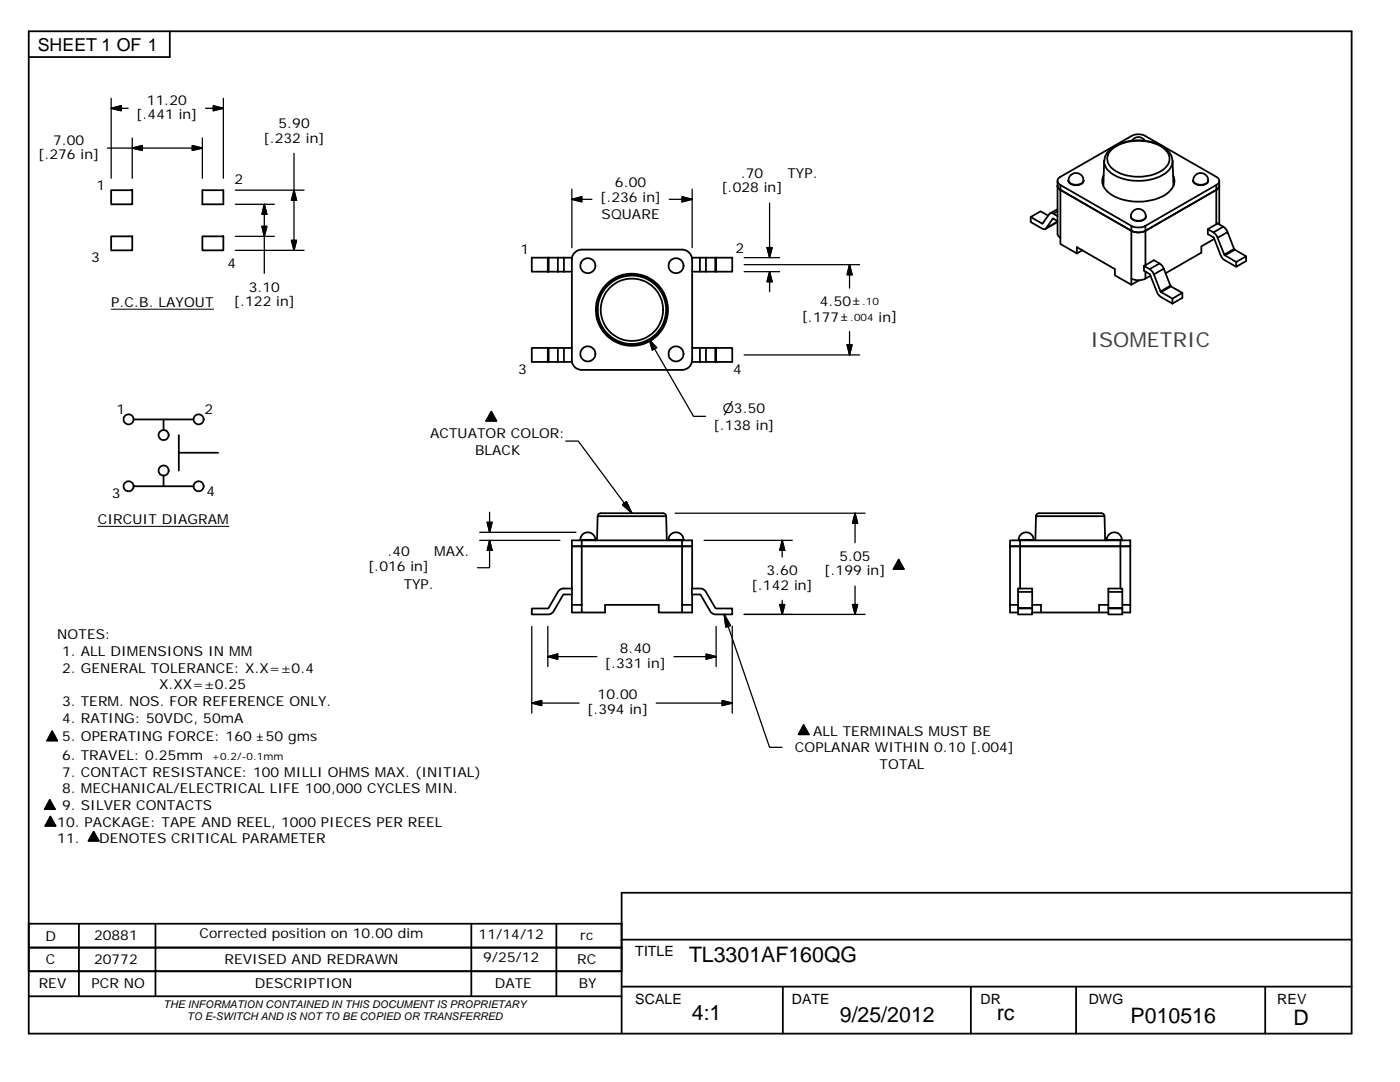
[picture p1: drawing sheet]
<svg xmlns="http://www.w3.org/2000/svg" width="279mm" height="216mm" viewBox="0 0 279 216" stroke-linecap="round" stroke-linejoin="round" font-family="sans-serif">
<g fill="none" stroke="#000" stroke-width=".36">
<path d="M5.7 6.2h264v200h-264zM33.9 6.2v5.2h-28.2M22.2 38h4.2v2.8h-4.2zM40.4 38h4.2v2.8h-4.2zM211.1 37.1l.1 .5 .4 .3 14.2 8.2M211.1 36.1v10.5l.1 .5 .4 .4M211.6 36.9a.86 .86 0 0 1-.6-.8 .86 .86 0 0 1 .6-.8l14.2-8.1a2.9 2.9 0 0 1 2.8 0l14.1 8.1a.85 .85 0 0 1 .6 .8 .85 .85 0 0 1-.6 .8v1l.5-.5 .1-.3-.1 .3-.5 .5M211.6 36.9v10.6M211.6 36.9l14.2 8.2M213.2 36a1.84 1.84 0 0 0 2.8 .5l.2-.5M213.2 36a1.5 1.5 0 0 1 1.5-1.5 1.5 1.5 0 0 1 1.5 1.5M213.2 36a1.67 1.67 0 0 0 2.6 .7l.3-.3 .1-.4"/>
<path d="M220.2 36l-.2 .6M220.3 34.9a2.95 2.95 0 0 0 1.4 3.9 10.9 10.9 0 0 0 11.3-.3 2.76 2.76 0 0 0 1.1-3.6M220.4 32.1a3.7 3.7 0 0 0 2.6 3.2 10.2 10.2 0 0 0 10-1.1l.8-1 .2-1.1M220.4 32.1a4.8 4.8 0 0 1 4.3-3.8 9.9 9.9 0 0 1 8 1.4l.7 .7 .4 .8 .2 .9 .2 5M220.4 32.1l-.2 5M221.7 30a8.8 8.8 0 0 1 11 0 2.45 2.45 0 0 1-.7 4 9.1 9.1 0 0 1-10.3-.6 2.31 2.31 0 0 1 0-3.4zM225.9 28.1a1.49 1.49 0 0 1 2.6 0M234.1 36l.2 .6M238.1 36a1.82 1.82 0 0 0 2.8 .5l.2-.5M238.1 36a1.5 1.5 0 0 1 1.5-1.5 1.5 1.5 0 0 1 1.5 1.5M238.1 36a1.67 1.67 0 0 0 2.6 .7l.3-.3 .1-.4M242.7 37.9v6.8"/>
<path d="M242.7 36.9l-14.1 8.2M242.7 37.9l-14.1 8.2M243.3 36.1v8.7M22.2 47.2h4.2v2.8h-4.2zM40.4 47.2h4.2v2.8h-4.2zM109.3 54.2h.2M109.3 51.4h.2M109.3 51.4v2.8M109.3 51.4h-3.2v2.8h3.2M109.5 51.4h1.8M109.5 51.4v2.8M109.5 54.2h1.8"/>
<path d="M111.3 54.2h1.2M111.3 51.4h1.2M111.3 51.4v2.8M112.5 51.4h1.7M112.5 54.2h1.6M112.5 51.4v2.8M114.6 50.5l.5-.4 1-.3h20a2.08 2.08 0 0 1 2 2v20a2.01 2.01 0 0 1-2 2h-20a1.93 1.93 0 0 1-2-2v-20l.1-.7zM138.1 51.4h1.6M140.9 51.4h-1.2v2.8h-1.6M142.7 51.4h-1.8v2.8h-1.2M142.7 54.2h.2v-2.8h3.2v2.8h-3.2M142.9 51.4h-.2v2.8h-1.8"/>
<path d="M205.7 43.3l2.2 1.3 .3-.1M209.2 43l-1.5-.8-2 1.1v1l2.4 1.4h.5l.2-.2M210.1 43.6l-1.3 1.9 2-1.1-2.1 1.3M210.2 43.6l.9 .5M210.2 42.7l.9 .4M211 44.1l-.2 .3M211.1 41.7l-1.6 .9M211.1 42.2l-.9 .5-.3-.2-.4 .1-1.4 2h-.2M211.6 47.5v1.2l3.3 1.9M214.9 50.6v-1.3l7.6 4.4v1.2l3.3 1.9M216 50l-1.1 .6M225.7 43.2a1.81 1.81 0 0 0 2.7 .5l.3-.5"/>
<path d="M225.7 43.2a1.5 1.5 0 0 1 1.5-1.5 1.5 1.5 0 0 1 1.5 1.5M225.7 43.2a1.52 1.52 0 0 0 2.1 .9l.6-.4 .3-.5M225.8 55.6v1.2M225.8 46.1a3.2 3.2 0 0 0 2.8 0M225.8 45.1a3.2 3.2 0 0 0 2.8 0v1a3.2 3.2 0 0 1-2.8 0zM225.8 46.1v9.5a3.1 3.1 0 0 0 2.8 0M227.4 55.9l-1.6 .9M228.3 53.1l1.1 .6M228.3 53.1v.9l1.2 .8 1.6 3.9 .6 .6 2.3 1.3M228.6 46.1v6.8M228.6 54.2v1.4M228.6 52.9l-.3 .2"/>
<path d="M229.4 53.7l.7 .6 .2 .5M229.6 55l-1 .6M230.3 54.8l1.3 3.3M231.4 52.6l.5 .4 .4 .6M231.4 52.6l-2 1.1M231.4 52.6l-1.1-.7-1.7 1M231.6 58.1l.1 .2M231.7 58.3l2.3 1.3M232.3 53.6l1.3 3.4M232.3 53.6l-2 1.2M233.6 57l-2 1.1M233.6 57l.1 .2"/>
<path d="M233.7 57.2l-2 1.1M233.7 57.2l2.3 1.2M234 59.6v1M236 58.4l-2 1.2M236 58.4v1l-2 1.2M241 45.7l1.2 .7 1.9-1.2 .4 .3 .5 .8M242.2 46.4l.6 .6 .2 .5 2-1.2 1.3 3.4M242.3 47.7l-2.5 1.5v1.2l-7.2 4.1M242.7 44.7l.3-.1 1.1 .6M242.7 44.7l-1.7 1v1l1.3 .8 1.6 4 2.8 1.7M243 47.5l1.3 3.3 2-1.1 .1 .1M244.3 50.8l.2 .1 1.9-1.1 2.3 1.3"/>
<path d="M244.5 50.9l2.2 1.4 2-1.2v1l-2 1.1v-.9M109.3 69.4h-3.2v2.8h3.2v-2.8h.2M111.3 69.4h-1.8v2.8h-.2M112.5 69.4h-1.2v2.8h-1.8M112.5 72.2h1.7M114.1 69.4h-1.6v2.8h-1.2M138.1 72.2h1.6M138.1 69.4h1.6M139.7 69.4v2.8M139.7 69.4h1.2M139.7 72.2h1.2M140.9 72.2h1.8"/>
<path d="M140.9 69.4h1.8M140.9 69.4v2.8M142.7 69.4v2.8M142.7 69.4h.2M142.7 72.2h.2M142.9 69.4h3.2v2.8h-3.2M142.9 69.4v2.8M26.7 97a1 1 0 0 0-1.4-.9 1 1 0 0 0-.3 1.6 1 1 0 0 0 1.6-.4l.1-.3h11.9M26.7 83.7a1.01 1.01 0 0 0-1.4-1 1.01 1.01 0 0 0-.3 1.7 1.01 1.01 0 0 0 1.6-.5l.1-.2h11.9M32.6 83.7v2.1M32.6 94.9v2.1M35.7 90.3h7.9"/>
<path d="M35.7 86.8v7.1M98 82.1l1.1 1.9h-2.1zM114.2 117.4h-1.9l-.5 .2-.5 .5-1.9 3.3h-3.3v1.2l3.7-.1 .6-.4 2-3.5h1.8M115.8 107.7v.1M115.8 107.7h3M115.8 107.7a1.5 1.5 0 0 1 1.5-1.5 1.5 1.5 0 0 1 1.5 1.5M116.1 107.8h-2v1.2h2M116.1 107.8v12.9M116.1 109h20M116.1 107.8h20M116.1 109h-2v13.2h2M118.8 107.7v.1"/>
<path d="M119.3 103a1.06 1.06 0 0 1 1.3-.6h11.2a.9 .9 0 0 1 1.1 .6l.2 4.8M119.3 103h13.6M119.3 103l-.2 4.8M133.4 107.7h3M133.4 107.7a1.49 1.49 0 0 1 1.5-1.5 1.49 1.49 0 0 1 1.5 1.5M133.4 107.7v.1M136.1 107.8h2v1.2h-2zM136.1 109v11.7h2M136.1 109h2v8.4M136.4 107.7v.1M138.1 117.4h1.8l.5 .2 .5 .5 1.9 3.3h3.3v1.2h-3.4l-.5-.2-.4-.3-2-3.5h-1.7zM138.1 118.6v3.6h-2"/>
<path d="M179.3 111.7l1.1 1.8h-2.1zM201.6 107.8h2v1.2h-2zM203.2 118.1v-.7h2.8v.7M203.2 118.1v3.2M203.2 118.1h2.8M203.3 107.7v.1M203.3 107.7h3M203.3 107.7a1.5 1.5 0 0 1 1.5-1.5 1.5 1.5 0 0 1 1.5 1.5M203.6 109h20M203.6 109h-2v11.7h1.6M203.6 109v8.4M203.6 107.8h20"/>
<path d="M206 118.1v3.2M206.3 107.7v.1M206.8 103a1.06 1.06 0 0 1 1.3-.6h11.2a.9 .9 0 0 1 1.1 .6l.2 4.8M206.8 103h13.6M206.8 103l-.2 4.8M220.9 107.7h3M220.9 107.7a1.5 1.5 0 0 1 1.5-1.5 1.5 1.5 0 0 1 1.5 1.5M220.9 107.7v.1M221.2 118.1v3.2h2.8v.1M223.6 109v8.4M223.6 109h2v13.2h-1.6M223.6 107.8h2v1.2h-2z"/>
<path d="M223.9 107.7v.1M224 118.1v-.7h-2.8v.7h2.8v3.2M114.1 120.7h2M116.1 120.7v1.5h4.7v-1.5h10.7v1.5h4.6M136.1 120.7v1.5M201.6 120.7v1.5h1.6M203.2 121.4v1.2h2.8v-1.2M203.2 121.3v.1M203.2 121.4h2.8M203.2 121.3h2.8M206 120.7h1.8v1.5h11.6M206 121.3v.1"/>
<path d="M206 122.2h1.8M219.4 122.2h1.8M221.2 120.7h-1.8v1.5M221.2 121.3v.1h2.8v1.2h-2.8v-1.2M224 120.7h1.6M9.9 159.6l1.1 1.9h-2.1zM10.4 145.9l1 1.9h-2zM160.4 144.7l1 1.8h-2zM10.1 162.9l1 1.9h-2.1zM18.7 165.9l1 1.9h-2zM269.7 178.1h-145.6v28.1M5.7 198.8h118.4"/>
<path d="M15.7 184.3v14.5M31 184.3v14.5M94.1 184.3v14.5M111 184.3v14.5M124.1 184.3h-118.4v4.8h118.4h-118.4v4.7h118.4h-118.4M124.1 187.5h145.6M124.1 196.9h145.6M156.2 196.9v9.3M193.8 196.9v9.3M214.8 196.9v9.3M252.5 196.9v9.3"/>
<circle cx="117.3" cy="53" r="1.5"/>
<circle cx="134.9" cy="53" r="1.49"/>
<circle cx="117.3" cy="70.6" r="1.51"/>
<circle cx="126.1" cy="61.8" r="6.8"/>
<circle cx="126.1" cy="61.8" r="7.2"/>
<circle cx="126.1" cy="61.8" r="6.2"/>
<circle cx="126.1" cy="61.8" r="7"/>
<circle cx="134.9" cy="70.6" r="1.5"/>
<circle cx="32.6" cy="86.8" r="1.01"/>
<circle cx="32.7" cy="93.9" r="1"/>
<circle cx="39.6" cy="97" r="1.01"/>
<circle cx="39.6" cy="83.7" r=".99"/>
</g>
<path d="M98 82.1l1.1 1.9h-2.1zM179.3 111.7l1.1 1.8h-2.1zM10.4 145.9l1 1.9h-2zM160.4 144.7l1 1.8h-2zM9.9 159.6l1.1 1.9h-2.1zM10.1 162.9l1 1.9h-2.1zM18.7 165.9l1 1.9h-2z" fill="#000" stroke="#000" stroke-width=".2"/>
<path d="M22.2 61.7h20.4M19.5 105h26.2" fill="none" stroke="#000" stroke-width=".2"/>
<g fill="none" stroke="#000" stroke-width=".25">
<path d="M22.2 19.6v16M44.6 19.6v16M21.4 29.5h19M22.2 21.6l2-.5v1zM22.2 21.6h3.4M26.4 29.5l2-.5v1zM26.4 27.5v8.1M38.4 29l2 .5-2 .5zM40.4 27.5v8.1M41 21.6h3.6M42.6 21.1l2 .5-2 .5zM47 38h13.7"/>
<path d="M58.7 38l.5 2h-1zM58.7 30.6v19.4M114.1 37.8v11.6M114.1 39.8l2-.5v1zM114.1 39.8h4M133.6 39.8h4.5M136.1 39.3l2 .5-2 .5zM138.1 37.8v11.6M47 47.2h7.8M47 40.8h7.8M47 50h13.7M52.3 45.2h1l-.6 2z"/>
<path d="M52.7 40.8v13.7M52.7 40.8l.6 2h-1zM58.2 48h1l-.5 2zM148.5 54.2h7.1M148.5 51.4h7.1M148.5 52.8h23.1M153.1 49.4h1l-.5 2zM153.6 54.2v4M153.6 54.2l.5 2h-1zM153.6 40.5v10.9M169.5 52.8v4.7M169.5 52.8l.6 2h-1z"/>
<path d="M129.6 67.9l1.4 1.5-.8 .4zM130.6 69.6l-1-1.7 8.8 15.2h2.4M148.5 70.8h23.1M169.1 68.8h1l-.6 2zM169.5 66.1v4.7M112.9 88h2.5l10.7 14.4M95.7 107.8h16M95.7 106.2h19.2M97.2 104.2h1l-.5 2zM97.7 102.2v4M97.7 107.8l.5 2h-1zM97.7 107.8v5.5h-2.4"/>
<path d="M124.2 100.7l.8-.6 1.1 2.3zM134.7 102.4h37.9M140.5 107.8h17.6M156.1 107.8v3.3M156.1 119.8v2.8M156.1 107.8l.5 2h-1zM170.6 102.4v5.9M170.6 116.9v5.7M170.6 102.4l.6 2h-1.1zM106.1 125v17.3M109.3 131l2-.5v1zM109.3 131h9.8"/>
<path d="M109.3 125v8M134.5 131h8.4M140.9 130.5l2 .5-2 .5zM142.9 125v8M144.1 139.8l2 .5-2 .5zM144.5 122.6l9.1 26.5h2.5M144.5 122.6l1.3 2.2-.9 .3zM146.1 125v17.3M155.6 120.6h1l-.5 2zM170.1 120.6h1.1l-.6 2zM172.6 122.6h-24.1M106.1 140.3l2-.5v1z"/>
<path d="M106.1 140.3h9.5M131 140.3h15.1"/>
</g>
<g fill="#000" stroke="#000" stroke-width=".25">
<path d="M22.2 21.6l2-.5v1zM26.4 29.5l2-.5v1zM38.4 29l2 .5-2 .5zM42.6 21.1l2 .5-2 .5zM58.7 38l.5 2h-1zM114.1 39.8l2-.5v1zM52.3 45.2h1l-.6 2zM52.7 40.8l.6 2h-1zM58.2 48h1l-.5 2zM136.1 39.3l2 .5-2 .5zM153.1 49.4h1l-.5 2zM153.6 54.2l.5 2h-1z"/>
<path d="M169.5 52.8l.6 2h-1zM129.6 67.9l1.4 1.5-.8 .4zM169.1 68.8h1l-.6 2zM97.2 104.2h1l-.5 2zM97.7 107.8l.5 2h-1zM124.2 100.7l.8-.6 1.1 2.3zM156.1 107.8l.5 2h-1zM170.6 102.4l.6 2h-1.1zM106.1 140.3l2-.5v1zM109.3 131l2-.5v1zM140.9 130.5l2 .5-2 .5zM144.5 122.6l1.3 2.2-.9 .3z"/>
<path d="M155.6 120.6h1l-.5 2zM170.1 120.6h1.1l-.6 2zM144.1 139.8l2 .5-2 .5z"/>
</g>
<g font-size="4.3">
<text x="137.5" y="191.9">TL3301AF160QG</text>
<text x="138.1" y="203.5">4:1</text>
<text x="167.6" y="203.9">9/25/2012</text>
<text x="198.9" y="203.5">rc</text>
<text x="225.6" y="204.1">P010516</text>
<text x="258.2" y="204.5">D</text>
</g>
<text font-size="4.1" fill="#3f3f3f" x="217.6" y="69.2">ISOMETRIC</text>
<text font-size="3.5" x="7.5" y="10.2">SHEET 1 OF 1</text>
<g font-size="2.8">
<text x="126.8" y="190.7">TITLE</text>
<text x="126.8" y="200.3">SCALE</text>
<text x="158" y="200.3">DATE</text>
<text x="195.7" y="200.3">DR</text>
<text x="217.3" y="200.3">DWG</text>
<text x="254.9" y="200.3">REV</text>
</g>
<g font-size="2.7">
<text x="27.2" y="23.8">[.441 in]</text>
<text x="29.3" y="20.9">11.20</text>
<text x="10.6" y="28.9">7.00</text>
<text x="52.6" y="28.5">[.232 in]</text>
<text x="55.6" y="25.6">5.90</text>
<text x="7.6" y="31.8">[.276 in]</text>
<text x="147.8" y="35.5">.70</text>
<text x="157.1" y="35.5">TYP.</text>
<text x="19.3" y="37.9">1</text>
<text x="46.8" y="36.7">2</text>
<text x="119.8" y="40.2">[.236 in]</text>
<text x="122.7" y="37.3">6.00</text>
<text x="144" y="38.4">[.028 in]</text>
<text x="120.1" y="43.8">SQUARE</text>
<text x="18.2" y="52.2">3</text>
<text x="45.4" y="53.5">4</text>
<text x="103.9" y="50.7">1</text>
<text x="146.8" y="50.5">2</text>
<text x="49.7" y="58.2">3.10</text>
<text x="22.2" y="61.3">P.C.B. LAYOUT</text>
<text x="46.7" y="61.1">[.122 in]</text>
<text x="160" y="64">[.177</text>
<text x="163.6" y="61.1">4.50</text>
<text x="175.3" y="64.2">in]</text>
<text x="103.4" y="74.7">3</text>
<text x="146.3" y="74.6">4</text>
<text x="23.2" y="82.6">1</text>
<text x="40.8" y="82.7">2</text>
<text x="85.8" y="87.4">ACTUATOR COLOR:</text>
<text x="142.4" y="85.7">[.138 in]</text>
<text x="94.8" y="90.7">BLACK</text>
<text x="22.3" y="99.4">3</text>
<text x="41.2" y="98.9">4</text>
<text x="19.5" y="104.6">CIRCUIT DIAGRAM</text>
<text x="73.4" y="113.9">[.016 in]</text>
<text x="77.3" y="111">.40</text>
<text x="86.6" y="111">MAX.</text>
<text x="167.5" y="111.9">5.05</text>
<text x="80.6" y="117.6">TYP.</text>
<text x="150" y="117.6">[.142 in]</text>
<text x="153" y="114.8">3.60</text>
<text x="164.5" y="114.8">[.199 in]</text>
<text x="11.4" y="127.6">NOTES:</text>
<text x="12.4" y="130.9">1. ALL DIMENSIONS IN MM</text>
<text x="123.7" y="130.3">8.40</text>
<text x="12.4" y="134.2">2. GENERAL TOLERANCE: X.X=±0.4</text>
<text x="31.8" y="137.6">X.XX=±0.25</text>
<text x="120.7" y="133.2">[.331 in]</text>
<text x="12.4" y="140.9">3. TERM. NOS. FOR REFERENCE ONLY.</text>
<text x="117.2" y="142.5">[.394 in]</text>
<text x="119.3" y="139.6">10.00</text>
<text x="12.4" y="144.2">4. RATING: 50VDC, 50mA</text>
<text x="12.4" y="147.9">5. OPERATING FORCE: 160</text>
<text x="53.1" y="147.9">50 gms</text>
<text x="162.3" y="146.8">ALL TERMINALS MUST BE</text>
<text x="12.4" y="155">7. CONTACT RESISTANCE: 100 MILLI OHMS MAX. (INITIAL)</text>
<text x="12.4" y="151.6">6. TRAVEL: 0.25mm</text>
<text x="158.6" y="150.1">COPLANAR WITHIN 0.10 [.004]</text>
<text x="175.6" y="153.4">TOTAL</text>
<text x="12.4" y="158.3">8. MECHANICAL/ELECTRICAL LIFE 100,000 CYCLES MIN.</text>
<text x="12.4" y="161.6">9. SILVER CONTACTS</text>
<text x="11.4" y="165">10. PACKAGE: TAPE AND REEL, 1000 PIECES PER REEL</text>
<text x="11.4" y="168.3">11.</text>
<text x="19.8" y="168.3">DENOTES CRITICAL PARAMETER</text>
<text x="9.1" y="187.7">D</text>
<text x="18.8" y="187.6">20881</text>
<text x="39.8" y="187.1">Corrected position on 10.00 dim</text>
<text x="95.5" y="187.3">11/14/12</text>
<text x="115.8" y="187.6">rc</text>
<text x="7.7" y="197.2">REV</text>
<text x="9.2" y="192.4">C</text>
<text x="18.3" y="197.2">PCR NO</text>
<text x="18.8" y="192.4">20772</text>
<text x="44.8" y="192.4">REVISED AND REDRAWN</text>
<text x="50.9" y="197.2">DESCRIPTION</text>
<text x="96.4" y="192">9/25/12</text>
<text x="98.8" y="197.2">DATE</text>
<text x="115.2" y="192.4">RC</text>
<text x="115.5" y="197.2">BY</text>
</g>
<text font-size="2.6" x="144.3" y="82.4">⌀3.50</text>
<g font-size="2.1">
<text x="32.6" y="201.2">THE INFORMATION CONTAINED IN THIS DOCUMENT IS PROPRIETARY</text>
<text x="37.4" y="203.6">TO E-SWITCH AND IS NOT TO BE COPIED OR TRANSFERRED</text>
</g>
<g font-size="2">
<text x="167.9" y="64">±.004</text>
<text x="170.3" y="60.9">±.10</text>
<text x="51.2" y="147.9">±</text>
<text x="42.3" y="151.6">+0.2/-0.1mm</text>
</g>
</svg>
